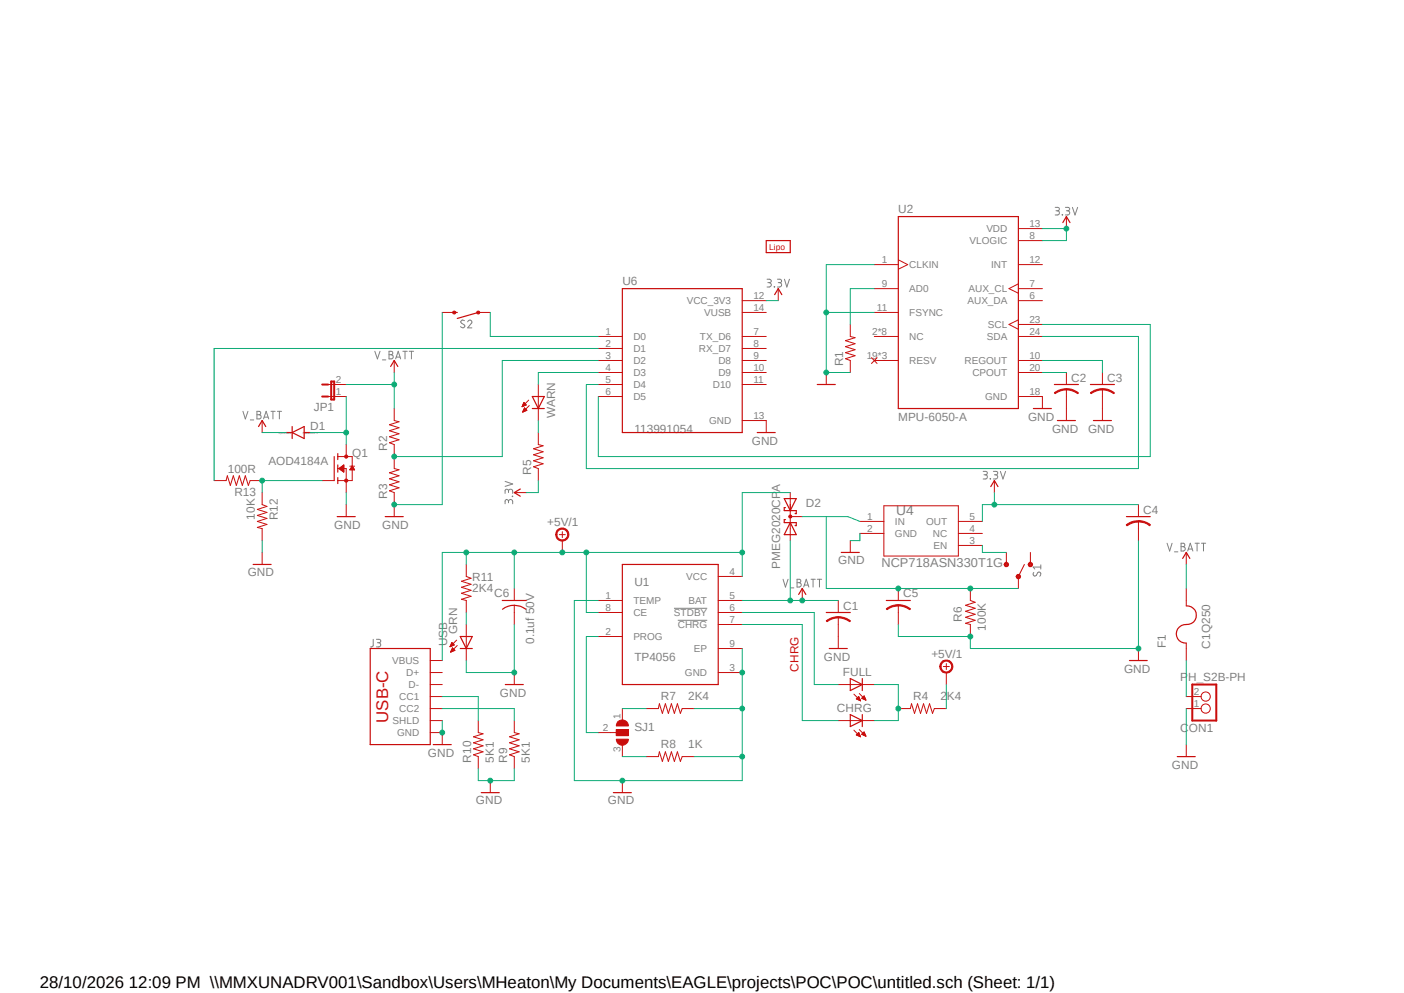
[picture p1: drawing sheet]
<svg xmlns="http://www.w3.org/2000/svg" width="297mm" height="210mm" viewBox="0 0 297 210" stroke-linecap="round" stroke-linejoin="round" font-family="sans-serif">
<path d="M41 42.5l223.5 128.3M264.5 42.5l-223.5 128.3" fill="none" stroke="#fff" stroke-width=".21"/>
<g fill="none" stroke="#808080" stroke-width=".21">
<path d="M162.3 59.1h.5a.36 .36 0 0 1 .4 .3 .36 .36 0 0 1-.4 .4h-.4M162.7 59.8a.47 .47 0 0 1 .5 .4 .47 .47 0 0 1-.5 .5h-.4M164.5 59.1h.5a.36 .36 0 0 1 .4 .3 .36 .36 0 0 1-.4 .4h-.4M164.9 59.8a.47 .47 0 0 1 .5 .4 .47 .47 0 0 1-.5 .5h-.4M165.9 59.1l.6 1.6 .5-1.6M223.2 43.9h.7a.37 .37 0 0 1 .2 .4 .37 .37 0 0 1-.4 .3h-.3M223.6 44.6a.45 .45 0 0 1 .5 .4 .45 .45 0 0 1-.5 .5h-.4M224.7 45.4l.1 .1zM225.4 43.9h.5a.34 .34 0 0 1 .3 .5l-.1 .1-.5 .1M225.8 44.6a.45 .45 0 0 1 .5 .3 .45 .45 0 0 1-.2 .5l-.7 .1M226.9 43.9l.5 1.6 .6-1.6M79.3 74.3l.5 1.6 .6-1.6"/>
<path d="M80.9 76.1h.7M82.3 74.3h.6a.37 .37 0 0 1 .2 .5 .37 .37 0 0 1-.4 .2l.3 .1a.43 .43 0 0 1 .2 .5 .43 .43 0 0 1-.5 .3h-.4zM82.3 75h.4M83.7 75.9l.5-1.6 .6 1.6M83.8 75.5h.8M85.2 74.3h.9M85.7 74.3v1.6M86.6 74.3h.9M87 74.3v1.6M98.3 67.8a.42 .42 0 0 0-.6-.1 .42 .42 0 0 0-.2 .5l.8 .6a.38 .38 0 0 1-.3 .5l-.6-.2M98.9 68.1a.44 .44 0 0 1 .6-.4 .44 .44 0 0 1 .2 .7l-.8 .9h.9M163.8 60.6l.1 .1z"/>
<path d="M51.4 87l.5 1.6 .6-1.6M53 88.8h.7M54.4 87h.6a.37 .37 0 0 1 .1 .4 .37 .37 0 0 1-.3 .3l.2 .1a.46 .46 0 0 1 .2 .5 .46 .46 0 0 1-.4 .3h-.4zM54.4 87.7h.4M55.8 88.6l.5-1.6 .6 1.6M55.9 88.2h.8M57.3 87h.9M57.7 87v1.6M58.7 87h.9M59.1 87v1.6M208 99.7h.5a.36 .36 0 0 1 .4 .4 .36 .36 0 0 1-.4 .3h-.3M210.1 99.7h.8a.37 .37 0 0 1 .2 .5 .37 .37 0 0 1-.4 .2h-.3"/>
<path d="M211.6 99.7l.6 1.6 .5-1.6M106.8 101.8l1.7 .6-1.7 .5M107.6 106.1a.45 .45 0 0 1 .3-.4 .45 .45 0 0 1 .5 .2l.1 .7M107.6 106.3v-.3a.37 .37 0 0 0-.3-.3 .37 .37 0 0 0-.4 .1l-.1 .8M107.6 103.9v-.2a.46 .46 0 0 1 .5-.2 .46 .46 0 0 1 .4 .4v.5M107.6 104.2v-.4a.36 .36 0 0 0-.4-.3 .36 .36 0 0 0-.4 .3v.6M108.4 104.9l.1 .1zM208.4 100.4a.45 .45 0 0 1 .5 .5 .45 .45 0 0 1-.5 .4h-.4M209.5 101.2v.1zM210.6 100.4a.45 .45 0 0 1 .4 .4 .45 .45 0 0 1-.2 .5h-.7M220.2 119.9h-1.6l.3 .5M220.2 119.5v.9"/>
<path d="M246.9 114.9l.5 1.6 .5-1.6M248.5 116.7h.7M249.9 114.9h.4a.36 .36 0 0 1 .4 .4 .36 .36 0 0 1-.4 .3 .47 .47 0 0 1 .4 .5 .47 .47 0 0 1-.4 .4h-.4zM249.9 115.6h.4M251.2 116.5l.6-1.6 .5 1.6M251.4 116.1h.8M252.8 114.9h.9M253.2 114.9v1.6M254.2 114.9h.9M254.6 114.9v1.6M79 135.2l-.1 1.5-.5 .1M79.6 135.2l.9 .2v.4l-.7 .1"/>
<path d="M80.1 135.9a.45 .45 0 0 1 .4 .4 .45 .45 0 0 1-.2 .5h-.7M142.6 128.7h7M143.4 131.2h6.2M165.7 122.5l.5 1.7 .5-1.7M167.2 124.3h.7M168.6 122.5l.6 .1a.37 .37 0 0 1 .2 .4 .37 .37 0 0 1-.3 .2 .47 .47 0 0 1 .4 .5 .47 .47 0 0 1-.4 .5h-.5zM168.6 123.2h.5M170 124.2l.6-1.7 .5 1.7M170.1 123.7h.8M171.6 122.5h.9M172 122.5v1.7M172.9 122.5h.9"/>
<path d="M173.4 122.5v1.7M218.7 121.1l-.1 .1a.4 .4 0 0 0 .1 .6 .4 .4 0 0 0 .5-.1l.3-.5a.37 .37 0 0 1 .4-.2 .37 .37 0 0 1 .3 .3l-.2 .6"/>
</g>
<path d="M190 45.8h25.4v40.6h-25.4zM174.8 129.5h5.1" fill="none" stroke="#c90d0c" stroke-width=".25"/>
<g fill="none" stroke="#c90d0c" stroke-width=".21">
<path d="M185 56h5M190 54.9l2 1.1-2 .9M215.4 56h5.1M215.4 50.9h5.1M215.4 48.3h5.1M184.4 75.6l1.1 1.3M185 71.2h5M185 61h5M185 76.2h5M185 66.1h5M185.5 75.6l-1.1 1.3M215.4 71.2h5.1"/>
<path d="M215.4 63.6h5.1M215.4 60l-2 1 2 1M215.4 61h5.1M215.4 76.2h5.1M215.4 78.8h5.1M215.4 67.6l-2 1 2 1M215.4 68.6h5.1M215.4 83.9h5.1M177.3 130.6v1.5"/>
</g>
<path d="M177.3 130.4a4.2 4.2 0 0 1 2.6 .9l-.2 .2a4.1 4.1 0 0 0-2.4-.8z" fill-rule="evenodd" fill="#c90d0c"/>
<path d="M177.3 130.4a4.2 4.2 0 0 1 2.6 .9l-.2 .2a4.1 4.1 0 0 0-2.4-.8z" fill="none" stroke="#c90d0c" stroke-width=".21"/>
<path d="M174.8 131.3a3.9 3.9 0 0 1 2.5-.9v.3a3.9 3.9 0 0 0-2.3 .8z" fill-rule="evenodd" fill="#c90d0c"/>
<g fill="none" stroke="#c90d0c" stroke-width=".21">
<path d="M83.4 76.2v2.6M69.4 83.9h3.8M69.4 81.3h3.8M83.4 86.4v2.5l1 .3-2 .6 2 .7-2 .6 2 .6-2 .7 2 .6-2 .6 1 .4v5.1l1 .3-2 .6 2 .6-2 .7 2 .6-2 .6 2 .7-2 .6 1 .4v5.1M73.2 106.7v2.6M179.9 114.3v2.5M181.9 110.3h5.1M181.9 112.8h5.1M187 107h15.7v10.6h-15.7zM202.7 110.3h5.1M202.7 112.8h5.1M202.7 115.4h5.1"/>
<path d="M210.4 101.6v2.6M91 139.7h2.6M108.8 124.5v2.5M108.8 128v4.1M126.6 127h5.1M126.6 134.6h5.1M126.6 129.5h5.1M151.9 127h5.1M151.9 121.9h5.1M151.9 129.5h5.1M151.9 132.1h5.1M151.9 137.2h5.1"/>
<path d="M169.7 124.5v2.5M174.8 131.3a3.9 3.9 0 0 1 2.5-.9v.3a3.9 3.9 0 0 0-2.3 .8zM177.3 127v2.5M177.3 132.1v2.5M91 149.9h2.6M91 142.2h2.6M91 154.9h2.6v2.6M91 147.3h2.6M91 144.8h2.6M91 152.4h2.6M101.2 152.4v2.5l1 .3-2 .6 2 .7-2 .6 2 .6-2 .7 2 .6-2 .6 1 .4v2.6M108.8 152.4v2.5l1 .3-2 .6 2 .7-2 .6 2 .6-2 .7 2 .6-2 .6 1 .4v2.6"/>
<path d="M136.7 149.9h2.6l.2-1.1 .6 2.1 .7-2.1 .6 2.1 .6-2.1 .7 2.1 .6-2.1 .6 2.1 .4-1h2.6M151.9 142.2h5.1M103.7 165.1v2.5M131.7 165.1v2.5"/>
</g>
<g fill="none" stroke="#c90d0c" stroke-width=".25">
<path d="M162.1 50.9h5.1v2.5h-5.1zM82.6 77.5l.8-1.3 .8 1.3M71.3 109.3h3.8M81.5 109.3h3.8M131.7 119.4h20.2v25.4h-20.2zM178 116.8h3.8M209.6 102.9l.8-1.3 .7 1.3M78.3 137.2h12.7v20.3h-12.7zM106.3 127h5M106.3 128.9a4 4 0 0 1 5 0M169 125.7l.7-1.2 .8 1.2M91.7 157.5h3.8"/>
<path d="M101.8 167.6h3.8M129.8 167.6h3.8"/>
</g>
<path d="M68.2 83.9h1.2M68.2 81.3h1.2M70.1 80.7h.6v3.8h-.6z" fill="none" stroke="#c90d0c" stroke-width=".42"/>
<path d="M130.4 156.3h2.5a1.27 1.27 0 0 1-1.2 1.3 1.27 1.27 0 0 1-1.3-1.3z" fill-rule="evenodd" fill="#c90d0c"/>
<path d="M130.4 156.3h2.5a1.27 1.27 0 0 1-1.2 1.3 1.27 1.27 0 0 1-1.3-1.3z" fill="none" stroke="#c90d0c" stroke-width=".21"/>
<path d="M130.7 152.6a1.31 1.31 0 0 1 1.4-.2 1.31 1.31 0 0 1 .8 1.1h-2.5z" fill-rule="evenodd" fill="#c90d0c"/>
<path d="M129.1 154.9h1.3M130.4 154.3h2.5v1.3h-2.5zM130.7 152.6a1.31 1.31 0 0 1 1.4-.2 1.31 1.31 0 0 1 .8 1.1h-2.5z" fill="none" stroke="#c90d0c" stroke-width=".21"/>
<path d="M130.4 154.3h2.5v1.3h-2.5z" fill-rule="evenodd" fill="#c90d0c"/>
<g fill="none" stroke="#c90d0c" stroke-width=".21">
<path d="M126.6 71.2h5.1M126.6 73.7h5.1M126.6 76.2h5.1M126.6 78.8h5.1M157 66.1h5.1M157 63.6h5.1M157 71.2h5.1M157 73.7h5.1M157 76.2h5.1M157 78.8h5.1M164.6 61v2.6M126.6 81.3h5.1"/>
<path d="M126.6 83.9h5.1M157 88.9h5.1M157 81.3h5.1M98.6 119.4v2.5l1.1 .4-2.1 .6 2.1 .7-2.1 .6 2.1 .6-2.1 .7 2.1 .6-2.1 .6 1 .3v2.5M167.2 106.7v5.1M95.2 136.7h.1M95.2 136.7h.3M95.3 136.6h.4M95.3 136.5h.6M95.3 137.9h.1M95.4 136.4h.7M95.4 137.8h.2"/>
<path d="M95.4 136.3h.6M95.4 137.7h.4M95.5 136.2h.4M95.5 137.6h.6M95.5 136.1h.3M95.5 137.5h.7M95.5 136h.2M95.5 137.5h.6M95.6 135.9l.5 .5-.9 .4zM95.6 135.9h.1M95.6 137.4h.4M95.6 137.3h.3"/>
<path d="M95.7 137.2h.1M95.7 137.1h.1M96.2 137.5l-.5-.5-.4 .9M96.2 137.5l-.9 .4M96.6 135.4l-1.4 1.4M96.7 136.5l-1.4 1.4M98.6 132.1v7.6M108.8 142.2v2.6M126.6 154.9h2.5M130.4 154.3h2.5v1.3h-2.5zM131.7 149.9v2.5M131.7 157.5v2.5"/>
<path d="M136.7 160h2.6l.2-1 .6 2 .7-2 .6 2 .6-2 .7 2 .6-2 .6 2 .4-1h2.6"/>
</g>
<path d="M131.7 61h25.3v30.5h-25.3zM163.9 62.3l.7-1.3 .8 1.3M165.9 105.5h2.5l-1.2 2.5zM166.2 107.4h-.3v.6h2.5v.6h-.2M166.2 109.9h-.3v.6h2.5v.7h-.2M167.2 110.5l1.2 2.6h-2.5zM97.4 134.6h2.5l-1.3 2.6zM97.4 137.2h2.5M106.9 144.8h3.8" fill="none" stroke="#c90d0c" stroke-width=".25"/>
<path d="M167 109h.4v.5h-.4l-.2-.2z" fill-rule="evenodd" fill="#c90d0c"/>
<g fill="none" stroke="#c90d0c" stroke-width=".21">
<path d="M118.3 113.1h1.3M119 112.4v1.3M167 109h.4v.5h-.4l-.2-.2zM167.2 104.2v2.5M167.2 111.8v2.5M167.2 109.3h2.5M177.3 144.8h7.7M177.3 152.4h7.7M180.6 146.8l1.4 1.4M180.6 154.4l1.4 1.4M181.1 147.8l.6-.5 .3 .9zM181.2 147.8h.7"/>
<path d="M181.2 155.4h.7M181.2 147.7h.6M181.2 155.5h.7M181.3 155.3h.5M181.3 147.7h.5M181.4 147.9h.5M181.4 147.6h.4M181.4 155.2h.4M181.4 155.6h.5M181.5 147.5h.2M181.5 155.1h.2M181.6 148h.3"/>
<path d="M181.6 147.4h.1M181.6 155h.1M181.7 154.9l-.6 .5 .9 .4M181.7 154.9l.3 .9M181.7 155.7h.2M181.7 154.9v.1M181.8 146.7l1.4 1.4M181.8 148.1h.2M181.8 154.3l1.4 1.4M181.9 155.7h.1M182 148.2h.1M182.3 155.3h.7"/>
<path d="M182.3 147.7h.7M182.4 147.7h.6M182.4 147.6h.6M182.4 155.2h.6M182.5 155.4h.5M182.5 147.5h.4M182.5 155.1h.4M182.6 147.4h.3M182.6 155h.3M182.6 147.8h.5M182.7 147.3h.1M182.7 155.5h.4"/>
<path d="M182.7 154.9h.1M182.8 154.9h.1M182.8 147.2l-.5 .5 .9 .4M182.8 147.2l.4 .9M182.8 147.2h.1M182.8 154.8l.4 .9-.9-.4zM182.8 147.9h.3M182.9 155.6h.2M183 148h.1M183.1 155.7h.1"/>
</g>
<path d="M179.9 143.5l2.5 1.3-2.5 1.2zM179.9 151.1l2.5 1.3-2.5 1.3zM182.4 143.5v2.5M182.4 151.1v2.6" fill="none" stroke="#c90d0c" stroke-width=".25"/>
<path d="M117.9 112.1a1.41 1.41 0 0 1 2.2 .1 1.41 1.41 0 0 1-.7 2.1 1.41 1.41 0 0 1-1.8-1.2h.2a1.14 1.14 0 0 1 1.5-1.1 1.14 1.14 0 0 1 .6 1.7 1.14 1.14 0 0 1-1.8 .1l-.3-.7h-.2z" fill-rule="evenodd" fill="#c90d0c"/>
<path d="M117.9 112.1a1.41 1.41 0 0 1 2.2 .1 1.41 1.41 0 0 1-.7 2.1 1.41 1.41 0 0 1-1.8-1.2h.2a1.14 1.14 0 0 1 1.5-1.1 1.14 1.14 0 0 1 .6 1.7 1.14 1.14 0 0 1-1.8 .1l-.3-.7h-.2zM119 114.3v2.5M199.6 141h1.2M200.2 140.3v1.3" fill="none" stroke="#c90d0c" stroke-width=".21"/>
<path d="M199.1 140.1a1.39 1.39 0 0 1 2.3 .1 1.39 1.39 0 0 1-.8 2.1 1.39 1.39 0 0 1-1.8-1.3h.3a1.13 1.13 0 0 1 1.5-1.1 1.13 1.13 0 0 1 .4 1.8 1.13 1.13 0 0 1-1.9-.3v-.4h-.3z" fill-rule="evenodd" fill="#c90d0c"/>
<path d="M240.8 110.3v1.5M177.3 134.6v2.6M190 149.9h2.6l.2-1.1 .7 2.1 .6-2.1 .6 2.1 .7-2.1 .6 2.1 .6-2.1 .7 2.1 .4-1h2.5M199.1 140.1a1.39 1.39 0 0 1 2.3 .1 1.39 1.39 0 0 1-.8 2.1 1.39 1.39 0 0 1-1.8-1.3h.3a1.13 1.13 0 0 1 1.5-1.1 1.13 1.13 0 0 1 .4 1.8 1.13 1.13 0 0 1-1.9-.3v-.4h-.3zM200.2 142.2v2.6" fill="none" stroke="#c90d0c" stroke-width=".21"/>
<path d="M238.3 109.3h5M175.4 137.2h3.8" fill="none" stroke="#c90d0c" stroke-width=".25"/>
<path d="M240.8 110.1a4 4 0 0 1 2.6 .9l-.2 .2a3.6 3.6 0 0 0-2.4-.8z" fill-rule="evenodd" fill="#c90d0c"/>
<path d="M240.8 110.1a4 4 0 0 1 2.6 .9l-.2 .2a3.6 3.6 0 0 0-2.4-.8z" fill="none" stroke="#c90d0c" stroke-width=".21"/>
<path d="M238.3 111a3.7 3.7 0 0 1 2.5-.8v.2a4.1 4.1 0 0 0-2.4 .8z" fill-rule="evenodd" fill="#c90d0c"/>
<path d="M238.3 111a3.7 3.7 0 0 1 2.5-.8v.2a4.1 4.1 0 0 0-2.4 .8zM240.8 106.7v2.6M240.8 111.8v2.5M190 128v1.5" fill="none" stroke="#c90d0c" stroke-width=".21"/>
<path d="M187.5 127h5.1" fill="none" stroke="#c90d0c" stroke-width=".25"/>
<path d="M190 127.9a4.2 4.2 0 0 1 2.6 .9l-.2 .1a4.1 4.1 0 0 0-2.4-.8z" fill-rule="evenodd" fill="#c90d0c"/>
<path d="M190 127.9a4.2 4.2 0 0 1 2.6 .9l-.2 .1a4.1 4.1 0 0 0-2.4-.8z" fill="none" stroke="#c90d0c" stroke-width=".21"/>
<path d="M187.5 128.8a3.9 3.9 0 0 1 2.5-.9v.2a3.9 3.9 0 0 0-2.3 .8z" fill-rule="evenodd" fill="#c90d0c"/>
<path d="M225.6 45.8v2.5M225.6 82.3v1.6M187.5 128.8a3.9 3.9 0 0 1 2.5-.9v.2a3.9 3.9 0 0 0-2.3 .8zM190 124.5v2.5M190 129.5v2.6" fill="none" stroke="#c90d0c" stroke-width=".21"/>
<path d="M224.8 47.1l.8-1.3 .8 1.3M223.1 81.3h5" fill="none" stroke="#c90d0c" stroke-width=".25"/>
<path d="M225.6 82.2a3.4 3.4 0 0 1 2.5 .9l-.1 .2a4.1 4.1 0 0 0-2.4-.8z" fill-rule="evenodd" fill="#c90d0c"/>
<path d="M225.6 82.2a3.4 3.4 0 0 1 2.5 .9l-.1 .2a4.1 4.1 0 0 0-2.4-.8z" fill="none" stroke="#c90d0c" stroke-width=".21"/>
<path d="M223.1 83.1a4 4 0 0 1 2.5-.9v.3a4.1 4.1 0 0 0-2.4 .8z" fill-rule="evenodd" fill="#c90d0c"/>
<path d="M225.6 78.8v2.5M223.1 83.1a4 4 0 0 1 2.5-.9v.3a4.1 4.1 0 0 0-2.4 .8zM225.6 83.9v2.5M233.2 82.3v1.6" fill="none" stroke="#c90d0c" stroke-width=".21"/>
<path d="M230.7 81.3h5.1" fill="none" stroke="#c90d0c" stroke-width=".25"/>
<path d="M233.2 82.2a3.4 3.4 0 0 1 2.6 .9l-.2 .2a4.1 4.1 0 0 0-2.4-.8z" fill-rule="evenodd" fill="#c90d0c"/>
<path d="M233.2 82.2a3.4 3.4 0 0 1 2.6 .9l-.2 .2a4.1 4.1 0 0 0-2.4-.8z" fill="none" stroke="#c90d0c" stroke-width=".21"/>
<path d="M230.7 83.1a4 4 0 0 1 2.5-.9v.3a4.1 4.1 0 0 0-2.4 .8z" fill-rule="evenodd" fill="#c90d0c"/>
<path d="M174.8 78.8v2.5M179.9 68.6v2.6l1 .2-2 .7 2 .6-2 .6 2 .7-2 .6 2 .6-2 .7 1 .3v2.6M233.2 78.8v2.5M71.5 99.1h1.7v2.5M71.5 96.6h3v5h-3M74 98.6h1M162.1 88.9v2.6M220.5 83.9v2.5M225.6 86.4v2.5M230.7 83.1a4 4 0 0 1 2.5-.9v.3a4.1 4.1 0 0 0-2.4 .8zM233.2 83.9v5M240.8 137.2v2.5" fill="none" stroke="#c90d0c" stroke-width=".21"/>
<path d="M70.7 96.6v5M71.5 95.9v1.3M71.5 98.3v1.6M160.2 91.5h3.8M172.9 81.3h3.8M218.6 86.4h3.8M223.7 88.9h3.8M231.3 88.9h3.8M71.5 101v1.3M238.9 139.7h3.8" fill="none" stroke="#c90d0c" stroke-width=".25"/>
<circle cx="73.2" cy="101.6" r=".33" fill="#c90d0c"/>
<circle cx="73.2" cy="101.6" r=".33" fill="none" stroke="#c90d0c" stroke-width=".21"/>
<circle cx="73.2" cy="96.6" r=".33" fill="#c90d0c"/>
<g fill="none" stroke="#c90d0c" stroke-width=".21">
<path d="M55.5 88.9v2.6M71.7 99.1l1-.8v1.6zM71.8 99.1h.9M71.8 99.2h.9M71.8 99h.9M71.9 99.3h.8M72 98.9h.7M72.1 99.4h.6M72.1 98.8h.6M72.2 99.4h.5M72.2 98.7h.5M72.3 99.5h.4"/>
<path d="M72.3 98.6h.4M72.4 99.6h.3M72.4 98.6h.3M72.5 99.7h.2M72.6 98.5h.1M72.6 99.8h.1M72.7 98.4h.1M73.2 94v2.6M74.1 99.3h.9M74.1 99.2h.8M74.2 99.1h.6M74.3 99h.5"/>
<path d="M74.3 98.9h.4M74.4 98.8h.3M74.4 98.7h.2M74.5 98.6h.1M74.5 98.6l.5 .8h-1zM45.3 101.6h2.5l.3-1 .6 2.1 .7-2.1 .6 2.1 .6-2.1 .7 2.1 .6-2.1 .6 2.1 .4-1.1h2.6M55.5 104.2v2.5l1 .4-2.1 .6 2.1 .7-2.1 .6 2.1 .6-2.1 .7 2.1 .6-2.1 .6 1.1 .3v2.5M55.5 116.8v2.6M68.2 101.6h2.5M73.2 101.6v2.6M251 116.8v2.6M251 124.5v3.6"/>
<path d="M251 136v3.7M251 149.9h3.1M251 147.3h3.1M251 157.5v2.5"/>
<circle cx="73.2" cy="96.6" r=".33"/>
<circle cx="255.1" cy="147.3" r=".98"/>
<circle cx="255.1" cy="149.9" r=".98"/>
</g>
<path d="M96.1 66.1h.6M101.2 66.1l-4.5 1.3M54.7 90.2l.8-1.3 .7 1.3M60.5 91.5h1.3M61.8 91.5l2.5-1.3v2.6zM61.8 90.2v2.6M64.3 91.5h1.3M53.6 119.4h3.8M250.2 118.1l.8-1.3 .7 1.3M251 128.1a1.97 1.97 0 0 1 2.1 2 1.97 1.97 0 0 1-2.1 2 1.97 1.97 0 0 0-2.2 1.9 1.97 1.97 0 0 0 2.2 2M249 160h3.9" fill="none" stroke="#c90d0c" stroke-width=".25"/>
<path d="M252.2 144.8h5.1v7.6h-5.1z" fill="none" stroke="#c90d0c" stroke-width=".42"/>
<path d="M100.9 65.9h.5l.1 .2-.1 .2h-.5z" fill-rule="evenodd" fill="#c90d0c"/>
<path d="M100.9 65.9h.5l.1 .2-.1 .2h-.5z" fill="none" stroke="#c90d0c" stroke-width=".21"/>
<path d="M95.8 65.9h.5l.1 .2-.1 .2h-.5z" fill-rule="evenodd" fill="#c90d0c"/>
<g fill="none" stroke="#c90d0c" stroke-width=".21">
<path d="M93.6 66.1h2.5M95.8 65.9h.5l.1 .2-.1 .2h-.5zM101.2 66.1h2.5M110.5 85.9h.2M110.5 85.9h.3M110.5 85.8h.5M110.6 85.7h.7M110.6 85.6h.7M110.6 87.1h.1M110.6 87h.4M110.7 85.5h.5M110.7 86.9h.5"/>
<path d="M110.7 85.4h.4M110.7 86.8h.7M110.7 85.3h.3M110.7 86.7h.7M110.8 85.2h.1M110.8 86.7h.5M110.8 85.1l.5 .5-.9 .4zM110.8 86.6h.4M110.9 86.5h.2M110.9 86.4h.1M111 86.3l.5 .5-.9 .4zM111.8 84.6l-1.4 1.4"/>
<path d="M112 85.8l-1.4 1.4M113.9 81.3v7.6M113.9 91.5v2.5l1 .3-2 .6 2 .6-2 .7 2 .6-2 .7 2 .6-2 .6 1 .4v2.5M108.8 104.2h2.5M212.9 118.7v.7M216.7 119.4l-1.3 2.5M218 118.7v.7"/>
</g>
<path d="M112.6 83.9h2.5l-1.2 2.5zM112.6 86.4h2.5M110.1 103.4l-1.3 .8 1.3 .7" fill="none" stroke="#c90d0c" stroke-width=".25"/>
<path d="M217.6 119.1l.2-.1 .6 .1v.6l-.6 .1-.3-.4 .4-.2 .3 .2v.1l-.3 .1-.2-.2h-.2z" fill-rule="evenodd" fill="#c90d0c"/>
<path d="M217.6 119.1l.2-.1 .6 .1v.6l-.6 .1-.3-.4 .4-.2 .3 .2v.1l-.3 .1-.2-.2h-.2z" fill="none" stroke="#c90d0c" stroke-width=".21"/>
<path d="M212.5 119.1l.2-.1 .6 .1v.6l-.6 .1-.3-.4 .4-.2 .3 .2v.1l-.3 .1-.2-.2h-.2z" fill-rule="evenodd" fill="#c90d0c"/>
<path d="M212.5 119.1l.2-.1 .6 .1v.6l-.6 .1-.3-.4 .4-.2 .3 .2v.1l-.3 .1-.2-.2h-.2z" fill="none" stroke="#c90d0c" stroke-width=".21"/>
<path d="M215.1 121.7l.2-.2 .5 .2v.5l-.5 .2-.3-.5 .3-.2 .4 .2-.1 .2-.3 .1-.1-.3h-.2z" fill-rule="evenodd" fill="#c90d0c"/>
<path d="M212.9 116.8v2.6M218 116.8v2.6M205.3 124.5v2.5l1 .4-2 .6 2 .7-2 .6 2 .6-2 .7 2 .6-2 .6 1 .3v2.5M215.1 121.7l.2-.2 .5 .2v.5l-.5 .2-.3-.5 .3-.2 .4 .2-.1 .2-.3 .1-.1-.3h-.2zM215.4 121.9v2.6" fill="none" stroke="#c90d0c" stroke-width=".21"/>
<path d="M83.4 106.7h10.2M181.9 112.8v1.5h-2" fill="none" stroke="#0dab76" stroke-width=".21"/>
<circle cx="83.4" cy="106.7" r=".51" fill="#0dab76"/>
<g fill="none" stroke="#0dab76" stroke-width=".21">
<path d="M93.6 66.1v40.6M126.6 127h-5.1v38.1M157 137.2v27.9"/>
<circle cx="83.4" cy="106.7" r=".51"/>
</g>
<circle cx="157" cy="142.2" r=".51" fill="#0dab76"/>
<g fill="none" stroke="#0dab76" stroke-width=".21">
<path d="M121.5 165.1h35.5"/>
<circle cx="157" cy="142.2" r=".51"/>
</g>
<circle cx="131.7" cy="165.1" r=".51" fill="#0dab76"/>
<g fill="none" stroke="#0dab76" stroke-width=".21">
<path d="M146.9 149.9h10.1"/>
<circle cx="131.7" cy="165.1" r=".51"/>
</g>
<circle cx="157" cy="149.9" r=".51" fill="#0dab76"/>
<g fill="none" stroke="#0dab76" stroke-width=".21">
<path d="M146.9 160h10.1"/>
<circle cx="157" cy="149.9" r=".51"/>
</g>
<circle cx="157" cy="160" r=".51" fill="#0dab76"/>
<g fill="none" stroke="#0dab76" stroke-width=".21">
<path d="M101.2 162.6v2.5h7.6v-2.5"/>
<circle cx="157" cy="160" r=".51"/>
</g>
<circle cx="103.7" cy="165.1" r=".51" fill="#0dab76"/>
<g fill="none" stroke="#0dab76" stroke-width=".21">
<path d="M93.6 152.4v2.5"/>
<circle cx="103.7" cy="165.1" r=".51"/>
</g>
<circle cx="93.6" cy="154.9" r=".51" fill="#0dab76"/>
<g fill="none" stroke="#0dab76" stroke-width=".21">
<path d="M108.8 132.1v10.1h-10.2v-2.5"/>
<circle cx="93.6" cy="154.9" r=".51"/>
</g>
<circle cx="108.8" cy="142.2" r=".51" fill="#0dab76"/>
<g fill="none" stroke="#0dab76" stroke-width=".21">
<path d="M185 56h-10.2v22.8M174.8 66.1h10.2"/>
<circle cx="108.8" cy="142.2" r=".51"/>
</g>
<circle cx="174.8" cy="66.1" r=".51" fill="#0dab76"/>
<g fill="none" stroke="#0dab76" stroke-width=".21">
<path d="M174.8 78.8h5.1"/>
<circle cx="174.8" cy="66.1" r=".51"/>
</g>
<circle cx="174.8" cy="78.8" r=".51" fill="#0dab76"/>
<g fill="none" stroke="#0dab76" stroke-width=".21">
<path d="M240.8 114.3v22.9"/>
<circle cx="174.8" cy="78.8" r=".51"/>
</g>
<circle cx="240.8" cy="137.2" r=".51" fill="#0dab76"/>
<g fill="none" stroke="#0dab76" stroke-width=".21">
<path d="M190 132.1v2.5h15.3v2.6h35.5"/>
<circle cx="240.8" cy="137.2" r=".51"/>
</g>
<circle cx="205.3" cy="134.6" r=".51" fill="#0dab76"/>
<g fill="none" stroke="#0dab76" stroke-width=".21">
<path d="M55.5 114.3v2.5M73.2 104.2v2.5M210.4 104.2v2.5h-2.6v3.6M251 149.9v7.6"/>
<circle cx="205.3" cy="134.6" r=".51"/>
</g>
<circle cx="210.3" cy="106.7" r=".51" fill="#0dab76"/>
<g fill="none" stroke="#0dab76" stroke-width=".21">
<path d="M220.5 48.3h5.1v2.6h-5.1M162.1 63.6h2.5M210.4 106.7h30.4"/>
<circle cx="210.3" cy="106.7" r=".51"/>
</g>
<circle cx="225.6" cy="48.3" r=".51" fill="#0dab76"/>
<g fill="none" stroke="#0dab76" stroke-width=".21">
<path d="M83.4 78.8v7.6M73.2 81.3h10.2M113.9 101.6v2.6h-2.6"/>
<circle cx="225.6" cy="48.3" r=".51"/>
</g>
<circle cx="83.4" cy="81.3" r=".51" fill="#0dab76"/>
<g fill="none" stroke="#0dab76" stroke-width=".21">
<path d="M167.2 114.3v12.7M157 127h12.7"/>
<circle cx="83.4" cy="81.3" r=".51"/>
</g>
<circle cx="167.2" cy="127" r=".51" fill="#0dab76"/>
<g fill="none" stroke="#0dab76" stroke-width=".21">
<path d="M169.7 127h7.6"/>
<circle cx="167.2" cy="127" r=".51"/>
</g>
<circle cx="169.7" cy="127" r=".51" fill="#0dab76"/>
<g fill="none" stroke="#0dab76" stroke-width=".21">
<path d="M126.6 73.7h-81.3v27.9M55.5 91.5h5M251 119.4v5.1"/>
<circle cx="169.7" cy="127" r=".51"/>
</g>
<circle cx="83.4" cy="96.6" r=".51" fill="#0dab76"/>
<g fill="none" stroke="#0dab76" stroke-width=".21">
<path d="M103.7 66.1v5.1h22.9M126.6 76.2h-20.3v20.4h-22.9M124 116.8v12.7h2.6M157 116.8v5.1"/>
<circle cx="83.4" cy="96.6" r=".51"/>
</g>
<circle cx="124" cy="116.8" r=".51" fill="#0dab76"/>
<g fill="none" stroke="#0dab76" stroke-width=".21">
<path d="M93.6 116.8v22.9M108.8 116.8v7.7M119 116.8h38"/>
<circle cx="124" cy="116.8" r=".51"/>
</g>
<circle cx="108.8" cy="116.8" r=".51" fill="#0dab76"/>
<g fill="none" stroke="#0dab76" stroke-width=".21">
<path d="M93.6 116.8h25.4M98.6 116.8v2.6"/>
<circle cx="108.8" cy="116.8" r=".51"/>
</g>
<circle cx="98.6" cy="116.8" r=".51" fill="#0dab76"/>
<g fill="none" stroke="#0dab76" stroke-width=".21">
<path d="M167.2 104.2h-10.2v12.6"/>
<circle cx="98.6" cy="116.8" r=".51"/>
</g>
<circle cx="157" cy="116.8" r=".51" fill="#0dab76"/>
<circle cx="157" cy="116.8" r=".51" fill="none" stroke="#0dab76" stroke-width=".21"/>
<circle cx="119" cy="116.8" r=".51" fill="#0dab76"/>
<g fill="none" stroke="#0dab76" stroke-width=".21">
<path d="M169.7 109.3h9.7l2.5 1M174.8 109.3v15.2h30.5M98.6 129.5v2.6M126.6 134.6h-2.6v20.3h2.6M157 132.1h12.7v20.3h7.6M157 129.5h15.3v15.3h5M93.6 147.3h7.6v5.1M93.6 149.9h15.2v2.5M131.7 149.9h5M200.2 144.8v5.1M131.7 160h5"/>
<circle cx="119" cy="116.8" r=".51"/>
</g>
<circle cx="190" cy="124.5" r=".51" fill="#0dab76"/>
<g fill="none" stroke="#0dab76" stroke-width=".21">
<path d="M205.3 124.5h10.1"/>
<circle cx="190" cy="124.5" r=".51"/>
</g>
<circle cx="205.3" cy="124.5" r=".51" fill="#0dab76"/>
<g fill="none" stroke="#0dab76" stroke-width=".21">
<path d="M185 144.8h5v7.6"/>
<circle cx="205.3" cy="124.5" r=".51"/>
</g>
<circle cx="190" cy="149.9" r=".51" fill="#0dab76"/>
<g fill="none" stroke="#0dab76" stroke-width=".21">
<path d="M185 61h-5.1v7.6M220.5 68.6h22.8v28h-116.7v-12.7M220.5 71.2h20.3v27.9h-116.8v-17.8h2.6M220.5 76.2h12.7v2.6M220.5 78.8h5.1M65.6 91.5h7.6v2.5M185 152.4h5"/>
<circle cx="190" cy="149.9" r=".51"/>
</g>
<circle cx="73.2" cy="91.5" r=".51" fill="#0dab76"/>
<g fill="none" stroke="#0dab76" stroke-width=".21">
<path d="M73.2 83.9v7.6M55.5 101.6h12.7"/>
<circle cx="73.2" cy="91.5" r=".51"/>
</g>
<circle cx="55.5" cy="101.6" r=".51" fill="#0dab76"/>
<g fill="none" stroke="#0dab76" stroke-width=".21">
<path d="M126.6 78.8h-12.7v2.5M113.9 88.9v2.6M55.5 101.6v2.6M207.8 115.4v1.4h5.1M251 139.7v7.6"/>
<circle cx="55.5" cy="101.6" r=".51"/>
</g>
<text font-size="3.6" fill="#c90d0c" x="82.1" y="152.9" transform="rotate(-90 82.1 152.9)">USB-C</text>
<text font-size="3.6" x="8.4" y="208.9">28/10/2026 12:09 PM \\MMXUNADRV001\Sandbox\Users\MHeaton\My Documents\EAGLE\projects\POC\POC\untitled.sch (Sheet: 1/1)</text>
<text font-size="2.9" fill="#808080" x="189.6" y="109">U4</text>
<text font-size="2.7" fill="#808080" x="186.5" y="119.9">NCP718ASN330T1G</text>
<g font-size="2.5" fill="#808080">
<text x="190" y="45">U2</text>
<text x="131.7" y="60.3">U6</text>
<text x="178.4" y="77.5" transform="rotate(-90 178.4 77.5)">R1</text>
<text x="226.6" y="80.7">C2</text>
<text x="234.2" y="80.7">C3</text>
<text x="66.4" y="86.9">JP1</text>
<text x="117.4" y="88.4" transform="rotate(-90 117.4 88.4)">WARN</text>
<text x="190" y="88.9">MPU-6050-A</text>
<text x="217.5" y="88.9">GND</text>
<text x="65.6" y="91">D1</text>
<text x="81.9" y="95.3" transform="rotate(-90 81.9 95.3)">R2</text>
<text x="134.2" y="91.5">113991054</text>
<text x="159" y="94">GND</text>
<text x="222.5" y="91.5">GND</text>
<text x="230.2" y="91.5">GND</text>
<text x="48.2" y="100.1">100R</text>
<text x="56.8" y="98.3">AOD4184A</text>
<text x="74.5" y="96.6">Q1</text>
<text x="112.4" y="100.4" transform="rotate(-90 112.4 100.4)">R5</text>
<text x="49.6" y="104.9">R13</text>
<text x="81.9" y="105.5" transform="rotate(-90 81.9 105.5)">R3</text>
<text x="170.5" y="107.2">D2</text>
<text x="53.9" y="109.9" transform="rotate(-90 53.9 109.9)">10K</text>
<text x="58.8" y="110.1" transform="rotate(-90 58.8 110.1)">R12</text>
<text x="70.7" y="111.8">GND</text>
<text x="80.9" y="111.8">GND</text>
<text x="115.8" y="111.2">+5V/1</text>
<text x="241.9" y="108.6">C4</text>
<text x="177.3" y="119.4">GND</text>
<text x="52.4" y="121.9">GND</text>
<text x="99.9" y="125.2">2K4</text>
<text x="99.9" y="123">R11</text>
<text x="134.2" y="124">U1</text>
<text x="165" y="120.3" transform="rotate(-90 165 120.3)">PMEG2020CPA</text>
<text x="104.6" y="126.4">C6</text>
<text x="178.4" y="128.9">C1</text>
<text x="191.1" y="126.4">C5</text>
<text x="203.5" y="131.5" transform="rotate(-90 203.5 131.5)">R6</text>
<text x="94.6" y="136.7" transform="rotate(-90 94.6 136.7)">USB</text>
<text x="96.7" y="134.1" transform="rotate(-90 96.7 134.1)">GRN</text>
<text x="113" y="136.2" transform="rotate(-90 113 136.2)">0.1uf 50V</text>
<text x="208.6" y="133.4" transform="rotate(-90 208.6 133.4)">100K</text>
<text x="246.6" y="137" transform="rotate(-90 246.6 137)">F1</text>
<text x="256" y="137.2" transform="rotate(-90 256 137.2)">C1Q250</text>
<text x="134.2" y="139.7">TP4056</text>
<text x="174.3" y="139.7">GND</text>
<text x="178.3" y="143">FULL</text>
<text x="197" y="139.1">+5V/1</text>
<text x="237.8" y="142.2">GND</text>
<text x="105.7" y="147.3">GND</text>
<text x="139.8" y="148">R7</text>
<text x="145.6" y="148.1">2K4</text>
<text x="193.2" y="148">R4</text>
<text x="198.9" y="148.1">2K4</text>
<text x="249.7" y="144">PH_S2B-PH</text>
<text x="134.2" y="154.6">SJ1</text>
<text x="177" y="150.6">CHRG</text>
<text x="249.7" y="154.8">CON1</text>
<text x="90.5" y="160">GND</text>
<text x="99.7" y="161.3" transform="rotate(-90 99.7 161.3)">R10</text>
<text x="104.5" y="161.3" transform="rotate(-90 104.5 161.3)">5K1</text>
<text x="107.3" y="161.3" transform="rotate(-90 107.3 161.3)">R9</text>
<text x="112.1" y="161.3" transform="rotate(-90 112.1 161.3)">5K1</text>
<text x="139.8" y="158.2">R8</text>
<text x="145.6" y="158.2">1K</text>
<text x="247.9" y="162.6">GND</text>
<text x="100.7" y="170.1">GND</text>
<text x="128.6" y="170.1">GND</text>
</g>
<text font-size="2.5" fill="#c90d0c" x="169" y="142" transform="rotate(-90 169 142)">CHRG</text>
<g font-size="2.1" fill="#808080">
<text x="217.8" y="48">13</text>
<text x="205.1" y="51.6">VLOGIC</text>
<text x="208.7" y="49.1">VDD</text>
<text x="217.8" y="50.5">8</text>
<text x="186.5" y="55.6">1</text>
<text x="192.4" y="56.7">CLKIN</text>
<text x="209.7" y="56.7">INT</text>
<text x="217.8" y="55.6">12</text>
<text x="145.3" y="64.3">VCC_3V3</text>
<text x="159.4" y="65.7">14</text>
<text x="159.4" y="63.2">12</text>
<text x="185.5" y="65.7">11</text>
<text x="186.5" y="60.7">9</text>
<text x="192.4" y="61.8">AD0</text>
<text x="204.7" y="64.3">AUX_DA</text>
<text x="204.9" y="61.8">AUX_CL</text>
<text x="217.8" y="63.2">6</text>
<text x="217.8" y="60.7">7</text>
<text x="128.1" y="70.8">1</text>
<text x="134" y="71.9">D0</text>
<text x="148.1" y="71.9">TX_D6</text>
<text x="149" y="66.9">VUSB</text>
<text x="159.4" y="70.8">7</text>
<text x="184.5" y="70.8">2*8</text>
<text x="192.4" y="71.9">NC</text>
<text x="192.4" y="66.8">FSYNC</text>
<text x="208.8" y="71.9">SDA</text>
<text x="209" y="69.4">SCL</text>
<text x="217.8" y="68.3">23</text>
<text x="217.8" y="70.8">24</text>
<text x="128.1" y="73.4">2</text>
<text x="128.1" y="75.9">3</text>
<text x="134" y="74.5">D1</text>
<text x="134" y="77">D2</text>
<text x="147.9" y="74.5">RX_D7</text>
<text x="152" y="77">D8</text>
<text x="159.4" y="73.4">8</text>
<text x="159.4" y="75.9">9</text>
<text x="183.3" y="75.9">19*3</text>
<text x="192.4" y="77">RESV</text>
<text x="204" y="77">REGOUT</text>
<text x="217.8" y="75.9">10</text>
<text x="71.1" y="83.5">1</text>
<text x="71.1" y="81">2</text>
<text x="128.1" y="78.4">4</text>
<text x="128.1" y="81">5</text>
<text x="128.1" y="83.5">6</text>
<text x="134" y="79.5">D3</text>
<text x="134" y="82.1">D4</text>
<text x="150.8" y="82.1">D10</text>
<text x="152" y="79.5">D9</text>
<text x="159.4" y="78.4">10</text>
<text x="159.4" y="81">11</text>
<text x="205.7" y="79.5">CPOUT</text>
<text x="217.8" y="83.5">18</text>
<text x="217.8" y="78.4">20</text>
<text x="134" y="84.6">D5</text>
<text x="150" y="89.7">GND</text>
<text x="159.4" y="88.6">13</text>
<text x="208.4" y="84.6">GND</text>
<text x="183.5" y="109.9">1</text>
<text x="183.5" y="112.4">2</text>
<text x="189.3" y="111">IN</text>
<text x="189.3" y="113.6">GND</text>
<text x="195.9" y="111">OUT</text>
<text x="197.4" y="113.6">NC</text>
<text x="205.1" y="112.4">4</text>
<text x="205.1" y="109.9">5</text>
<text x="197.5" y="116.1">EN</text>
<text x="205.1" y="115">3</text>
<text x="145.2" y="122.7">VCC</text>
<text x="154.3" y="121.6">4</text>
<text x="128.1" y="126.7">1</text>
<text x="128.1" y="129.2">8</text>
<text x="134" y="127.8">TEMP</text>
<text x="134" y="130.3">CE</text>
<text x="142.6" y="130.3">STDBY</text>
<text x="145.7" y="127.8">BAT</text>
<text x="154.3" y="126.7">5</text>
<text x="154.3" y="129.2">6</text>
<text x="154.3" y="131.7">7</text>
<text x="128.1" y="134.3">2</text>
<text x="134" y="135.4">PROG</text>
<text x="143.4" y="132.8">CHRG</text>
<text x="146.8" y="137.9">EP</text>
<text x="154.3" y="136.8">9</text>
<text x="83" y="140.5">VBUS</text>
<text x="85.9" y="143">D+</text>
<text x="144.9" y="143">GND</text>
<text x="154.3" y="141.9">3</text>
<text x="84.5" y="148.1">CC1</text>
<text x="86.4" y="145.5">D-</text>
<text x="252.5" y="149.5">1</text>
<text x="252.5" y="147">2</text>
<text x="83.1" y="153.2">SHLD</text>
<text x="84" y="155.7">GND</text>
<text x="84.5" y="150.6">CC2</text>
<text x="127.6" y="154.6">2</text>
<text x="131.3" y="152" transform="rotate(-90 131.3 152)">1</text>
<text x="131.3" y="159" transform="rotate(-90 131.3 159)">3</text>
</g>
<text font-size="1.8" fill="#c90d0c" x="162.7" y="52.8">Lipo</text>
<g font-size=".6" fill="#808080">
<text x="58.9" y="91.7">SpiceOrder 2</text>
<text x="64" y="91.7">SpiceOrder 1</text>
</g>
</svg>
